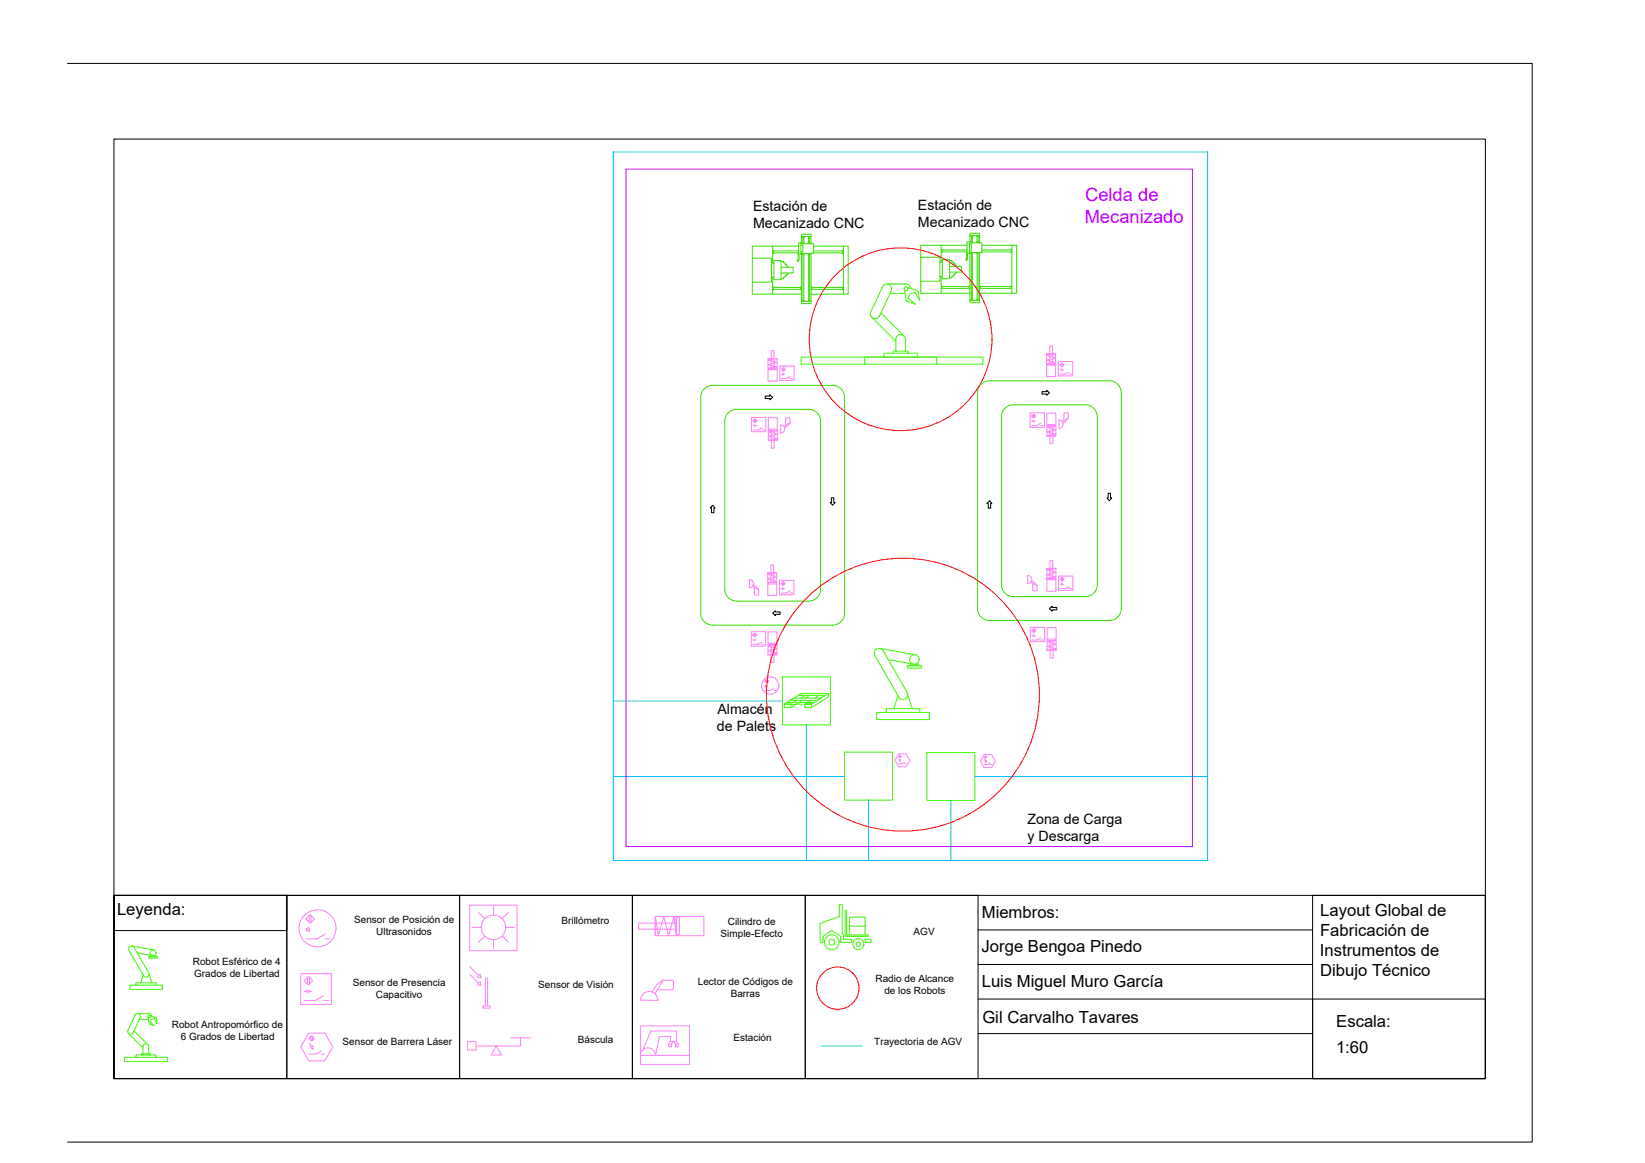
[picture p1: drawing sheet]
<svg xmlns="http://www.w3.org/2000/svg" width="420mm" height="297mm" viewBox="0 0 420 297" stroke-linecap="round" stroke-linejoin="round" font-family="sans-serif">
<!-- layer: Robots -->
<g fill="none" stroke="#3fff00" stroke-width=".26">
<path d="M222.4 79.6a1.22 1.22 0 0 0 .6 1.7 1.22 1.22 0 0 0 1.6-.6M222.4 79.6l3-6.4a1.22 1.22 0 0 1 1.6-.5 1.22 1.22 0 0 1 .6 1.6l-2.9 6.4M225 79.9l5.9 5.9M226.5 72.5h4.9a1.22 1.22 0 0 1 1.2 1.2M227.3 75h3.8M231.6 73.3l2.9 1 .4 2.5-1.2-2.2-1.2 .5-.6 1 1.9 1.6-2.3-.8-.6-3M220.9 93h-16.3v-1.8h46.4v1.8h-11.8M222.7 81l6.1 6.2M224.7 80.7h.1M225.8 91.2h-4.9v1.8h18.3v-1.8h-4.9M228.2 89.7h3.7v.5h-3.7zM228.2 90.2h-2.4v1h8.5v-1h-2.4"/>
<path d="M231.2 86.6a1.22 1.22 0 0 0-1.2-1.2 1.22 1.22 0 0 0-1.2 1.2v3.1M231.3 86.7v3M224.7 165.6l9.1 1.6M225.6 166.2a1.22 1.22 0 0 0-1.7-.4 1.22 1.22 0 0 0-.4 1.6l6.1 10.6a1.22 1.22 0 0 0 1.6 .5 1.22 1.22 0 0 0 .5-1.7l-6.1-10.6M226.9 168.5l6.4 1.1M229.3 177.7l-1 3.3M231.5 176.6h.1M231.7 170h3.7v.6h-3.7zM231.9 177.4l1.1 3.6M232.3 170l.4-.3h1.7l.4 .3M226.4 181h8.5v1h-8.5zM226.4 182h-2.5v1.8h13.5v-1.8h-2.5"/>
<circle cx="231.4" cy="73.8" r=".5"/>
<circle cx="233.5" cy="168.4" r="1.22"/>
</g>
<!-- layer: Maquina -->
<g fill="none" stroke="#37dd00" stroke-width=".26">
<path d="M192.2 65.9h4.9v6.2h-4.9M197.1 67.1h.6v3.7h-.6M197.4 73.3h.2v.7h-.2M197.4 64h.2v.7h-.2M197.4 62.9v4.2M197.4 70.8v4.3M197.6 73.4h6.9M197.6 73.9h6.9M197.6 64.1h6.4M197.6 64.6h6.3M197.7 67.1v-.6h1.8v4.9h-1.8v-.6M199.5 66.8h.6v.3h.4v.4h.4v.4h.3v.4"/>
<path d="M199.5 68.3h3.1v1.4h-3.1M201.2 69.7v.4h-.3v.4h-.4v.3h-.4v.4h-.6M203.7 66.5l.2-.1-.2 .3zM203.8 66.5h.1M203.9 66.6h.1M204 62.9h-11.8v12.2h12.5M204 64.5l-.2 2M204.1 64.9v1.5l-.2 .2M204.6 62.3v-.3h-.6v2.9h.6v-.2M204.6 62.6h.5v1.7h-.5M204.7 62.3v-2.5h2.5v2.5M204.7 64.7v12.9h2.5v-12.9"/>
<path d="M204.7 73.3h-.2v.7h.2M204.7 62.3l-.1 2.4h3.2v-2.4h-.6M204.7 76.9h2.5M204.7 62.3h2.5M204.7 60.4h2.5M205 62.3v-.3h.4v.3M205 60.4v.3h.4v-.3M205 76.9v-.2h.4v.2M205 64.7v.2h.4v-.2M205.1 60.7v1.3M205.1 64.9v11.8M205.3 60.7v1.3"/>
<path d="M205.3 64.9v11.8M206.4 62.3v-.3h.5v.3M206.4 60.4v.3h.5v-.3M206.4 76.9v-.2h.5v.2M206.4 64.7v.2h.5v-.2M206.5 60.7v1.3M206.5 64.9v11.8M206.8 60.7v1.3M206.8 64.9v11.8M207.2 73.3h.2v.7h-.2M207.4 73.4h7.8M207.4 73.9h7.8"/>
<path d="M207.8 62.9h8.8v12.2h-9.4M207.8 64.1h7.4M207.8 64.6h7.4M215.4 73.3h-.2v.7h.2M215.4 64h-.2v.7h.2M215.4 62.9v12.2M235.2 65.7h4.9v6.1h-4.9M240.1 66.9h.6v3.7h-.6M240.4 73h.2v.8h-.2M240.4 63.7h.2v.8h-.2M240.4 62.6v4.3M240.4 70.6v4.3"/>
<path d="M240.6 73.2h6.9M240.6 73.7h6.9M240.6 63.9h6.4M240.6 64.3h6.3M240.7 66.9v-.6h1.8v4.9h-1.8v-.6M242.5 66.5h.6v.4h.4v.4h.4v.3h.3v.4M242.5 68h3.1v1.5h-3.1M244.2 69.5v.4h-.3v.3h-.4v.4h-.4v.4h-.6M246.8 66.3l.2-.1-.3 .3zM246.8 66.3h.1M246.9 66.4h.1M247 62.6h-11.8v12.3h12.5"/>
<path d="M247 64.2l-.2 2.1M247.1 64.7v1.5l-.2 .2M247.6 62v-.2h-.6v2.9h.6v-.2M247.6 62.4h.5v1.7h-.5M247.7 62v-2.4h2.5v2.4M247.7 64.5v12.8h2.5v-12.8M247.7 73h-.2v.8h.2M247.7 62l-.1 2.5h3.2v-2.5h-.6M247.7 76.7h2.5M247.7 62h2.5M247.7 60.2h2.5M248 62v-.2h.5v.2"/>
<path d="M248 60.2v.2h.5v-.2M248 76.7v-.2h.5v.2M248 64.5v.2h.5v-.2M248.1 60.4v1.4M248.1 64.7v11.8M248.3 60.4v1.4M248.3 64.7v11.8M249.4 62v-.2h.5v.2M249.4 60.2v.2h.5v-.2M249.4 76.7v-.2h.5v.2M249.4 64.5v.2h.5v-.2M249.6 60.4v1.4"/>
<path d="M249.6 64.7v11.8M249.8 60.4v1.4M249.8 64.7v11.8M250.2 73h.2v.8h-.2M250.4 73.2h7.8M250.4 73.7h7.8M250.8 62.6h8.9v12.3h-9.5M250.8 63.9h7.4M250.8 64.3h7.4M258.4 73h-.2v.8h.2M258.4 63.7h-.2v.8h.2M258.4 62.6v12.3"/>
<path d="M252.7 97.3a3.1 3.1 0 0 0-3 3v55.1a3.1 3.1 0 0 0 3 3.1h30.6a3.1 3.1 0 0 0 3.1-3.1v-55.1a3.1 3.1 0 0 0-3.1-3M252.7 97.3h30.6M206.5 104.5a3.1 3.1 0 0 1 3.1 3.1v42.9M206.5 104.5h-18.3a3.1 3.1 0 0 0-3.1 3.1v42.9M215.7 101.5a3.1 3.1 0 0 0-3-3.1h-30.7a3 3 0 0 0-3 3.1v55.1a3.1 3.1 0 0 0 3 3.1h30.7a3.1 3.1 0 0 0 3-3.1M215.7 101.5v55.1M280.3 106.5a3.1 3.1 0 0 0-3.1-3.1h-18.4a3.1 3.1 0 0 0-3 3.1v42.8M280.3 106.5v42.8M185.1 150.5a3.1 3.1 0 0 0 3.1 3M188.2 153.5h18.3M209.6 150.5a3.1 3.1 0 0 1-3.1 3M255.8 149.3a3.1 3.1 0 0 0 3 3.1"/>
<path d="M258.8 152.4h18.4M280.3 149.3a3.1 3.1 0 0 1-3.1 3.1"/>
<circle cx="203.8" cy="66.6" r=".03"/>
<circle cx="246.8" cy="66.3" r=".03"/>
</g>
<!-- layer: Almacenaje -->
<g fill="none" stroke="#3fff00" stroke-width=".26">
<path d="M199.9 172.9h12.2v12.2h-12.2zM200.3 179.9l4.4-2.8h6.9l-4.4 2.8h-1.6v.8h1.6v-.8h-1.6v.8M201.1 179.4h6.9M201.9 178.9h6.9M202.9 178.3h6.9M203.6 178.9l-.9 .5M204 177.6h6.9M205 178.9l-3 1.8M205.6 177.6l-1.1 .7M206.4 177.6v.4l-.5 .3M207.2 178.9l-.9 .5M207.2 179.9h-6.9v.8h1.7v-.8h-1.7v.8"/>
<path d="M209.2 177.6l-1.1 .7M211.6 177.1v.9l-4.4 2.7M215.7 192.1h12.3v12.2h-12.3zM236.7 192.2h12.3v12.2h-12.3z"/>
</g>
<!-- layer: Texto2 -->
<path d="M195.4 101.2h1.3v-.3l.7 .6-.7 .6v-.3h-1.3zM266.1 100h1.3v-.3l.6 .6-.6 .6v-.3h-1.3zM182 129.1l.6 .6h-.2v1.3h-.7v-1.3h-.3zM212.3 127.1h.7v1.3h.3l-.6 .7-.7-.7h.3zM252.7 127.9l.6 .7h-.3v1.2h-.6v-1.2h-.3zM283 126h.7v1.2h.3l-.7 .7-.6-.7h.3zM197.4 156.6l.6-.6v.3h1.3v.6h-1.3v.3zM268 155.4l.7-.6v.4h1.2v.6h-1.2v.3z" fill="none" stroke="#000" stroke-width=".26"/>
<!-- layer: Sensores -->
<g fill="none" stroke="#ff7fff" stroke-width=".26">
<path d="M196.2 91.6h2.3v5.8h-2.3zM196.2 91.6h2.3zM197 94.1v-4.5h.7v4.5M198.5 91.6l-2.3 .3 2.3 .7-2.3 .6 2.3 .6-2.2 .3h2v.3h-2v-.3h2M199.2 93.5h3.6v3.7h-3.6zM199.6 95.6h.3M199.9 95.4v.4M200 93.9v.8M200.1 93.8l.5 .5-.5 .5-.5-.5zM200.2 95.4v.4M200.2 95.6h.3M200.2 93.9v.8"/>
<path d="M201.9 96.2l-1 .5h-1.3M201.9 96.7h.6M267.3 90.4h2.3v5.8h-2.3zM267.3 90.4h2.3zM268.1 92.9v-4.5h.7v4.5M269.6 90.4l-2.3 .4 2.3 .6-2.3 .6 2.3 .6-2.1 .3h2v.4h-2v-.4h2M270.3 92.3h3.7v3.7h-3.7zM270.7 94.4h.4M271.1 94.3v.3M271.1 92.8v.8M271.3 92.6l.5 .6-.5 .5-.6-.5zM271.3 94.4h.3"/>
<path d="M271.3 94.3v.3M271.4 92.8v.8M273 95l-.9 .5h-1.4M273 95.5h.7M191.9 106.6h3.7v3.7h-3.7zM192.3 107.4l.6-.5 .5 .5-.5 .6zM192.4 108.7h.3M192.7 108.5v.4M192.7 107v.8M192.9 108.5v.4M192.9 108.7h.3M193 107v.8"/>
<path d="M194.6 109.3l-.9 .5h-1.3M194.6 109.8h.7M196.2 106.7h2.3v5.8h-2.3zM196.2 112.5h2.3zM196.4 110h2v-.4h-2v.4h2l-2.2 .3 2.3 .6-2.3 .6 2.3 .6-2.3 .4M197 110v4.5h.7v-4.5M199.4 108.5a1.05 1.05 0 0 1 1 1.1 1.05 1.05 0 0 1-1 1M199.4 108.6v2M201.8 106.9l-.2-.2-.9 .1v1.8M201.8 108l-.7 .8-.7 .5M201.8 108l-1.6 .9M201.8 106.9v1.1"/>
<path d="M263.1 105.5h3.7v3.6h-3.7zM263.5 106.3l.5-.5 .5 .5-.5 .5zM263.5 107.6h.3M263.8 107.4v.3M263.9 105.9v.8M264.1 107.6h.3M264.1 107.4v.3M264.1 105.9v.8M265.8 108.1l-1 .6h-1.3M265.8 108.7h.6M267.4 105.5h2.3v5.8h-2.3zM267.4 111.3h2.3z"/>
<path d="M267.5 108.8h2.1v-.3h-2.1v.3h2.1l-2.2 .3 2.3 .6-2.3 .6 2.3 .7-2.3 .3M268.2 108.8v4.5h.7v-4.5M270.5 107.3a1.05 1.05 0 0 1 1 1 1.05 1.05 0 0 1-1 1.1v-2.1M272.7 105.5l.2 .2v1M272.7 105.5h-.9l-.1 1.9M272.9 106.7l-.7 .8-.7 .5M272.9 106.7l-1.6 1M191.4 148a1.05 1.05 0 0 1 1 1.1 1.05 1.05 0 0 1-1 1v-2.1M192.2 149.8l1.6 .9M192.4 149.4l.5 .3M192.7 150.1v1.6l.2 .2M192.9 149.7l.9 1"/>
<path d="M192.9 152h.7M193.8 150.7v1l-.2 .2M196.1 146.3h2.3v5.8h-2.3zM196.1 146.3h2.3zM196.9 148.8v-4.5h.7v4.5M198.4 146.3l-2.3 .4 2.3 .6-2.3 .6 2.3 .6-2.2 .3h2.1v.4h-2.1v-.4h2.1M199.1 148.2h3.7v3.7h-3.7zM199.5 149.1l.5-.6 .6 .6-.6 .5zM199.5 150.3h.4M199.9 150.2v.3M199.9 148.7v.8M200.1 150.3h.3"/>
<path d="M200.1 150.2v.3M200.2 148.7v.8M201.8 150.9l-.9 .5h-1.4M201.8 151.4h.7M262.5 147a1.05 1.05 0 0 1 1 1 1.05 1.05 0 0 1-1 1.1zM263.3 148.7l1.6 .9v1.1M263.5 148.3l.5 .3M263.8 149v1.8l.9 .1 .2-.2M264 148.6l.9 1M267.4 145.2h2.3v5.8h-2.3zM267.4 145.2h2.3zM268.2 147.7v-4.5h.7v4.5"/>
<path d="M269.7 145.2l-2.3 .4 2.3 .6-2.3 .6 2.3 .6-2.2 .3h2v.4h-2v-.4h2M270.4 147.1h3.6v3.7h-3.6zM270.8 148l.5-.6 .5 .6-.5 .5zM270.8 149.2h.3M271.1 149.1v.3M271.2 147.6v.8M271.4 149.1v.3M271.4 149.2h.3M271.4 147.6v.8M273.1 149.8l-1 .5h-1.3M273.1 150.3h.6M191.9 161.4h3.6v3.6h-3.6z"/>
<path d="M192.3 163.4h.3M192.6 163.3v.3M192.7 161.8v.8M192.8 161.6l.5 .6-.5 .5-.5-.5zM192.8 163.4h.4M192.8 163.3v.3M192.9 161.8v.8M194.6 164l-1 .5h-1.3M194.6 164.5h.6M195.3 174l.6-.5 .5 .5-.5 .5zM195.4 175.1v.3M195.5 175.1v.3"/>
<path d="M195.6 175l.2 .2-.2 .3M195.7 173.6v.8M196 173.6v.8M196.2 161.4h2.3v5.8h-2.3zM196.2 167.2h2.3zM196.3 164.7h2v-.4h-2v.4h2l-2.1 .3 2.3 .6-2.3 .6 2.3 .6-2.3 .4M197 164.7v4.5h.7v-4.5M197.7 175.8l-1 .6h-1.3M197.7 176.4h.6M263.1 160.2h3.7v3.7h-3.7zM263.5 161.1l.6-.6 .5 .6-.5 .5zM263.6 162.3h.3"/>
<path d="M263.9 162.2v.3M263.9 160.7v.8M264.1 162.2v.3M264.1 162.3h.4M264.2 160.7v.8M265.9 162.9l-1 .5h-1.3M265.9 163.4h.6M267.4 160.3h2.3v5.8h-2.3zM267.4 166.1h2.3zM267.6 163.6h2v-.4h-2v.4h2l-2.2 .3 2.3 .6-2.3 .6 2.3 .6-2.3 .4M268.2 163.6v4.5h.7v-4.5M229.5 193.2l.4-.3 .3 .3-.3 .3z"/>
<path d="M229.5 192.6h1.9l1 1.6-1 1.7h-1.9l-.9-1.7zM229.6 194.1l.4 .4M229.6 193.8l.4 .3M229.8 192.9v.6M229.9 194.5l.1-.1 .1 .1zM229.9 192.9v.6M230 194.1l.1 .1h-.2zM231 194.7l-.6 .4h-.8M231 195.1h.4M251.4 192.7h1.9l.9 1.7-.9 1.6h-1.9l-1-1.6zM251.4 194.3l.4 .3M251.4 194l.4 .3"/>
<path d="M251.6 193.1v.5M251.7 193l.3 .4-.3 .3-.3-.3zM251.7 194.4l.2-.1zM251.7 194.7l.2-.1zM251.8 193.1v.5M252.8 194.9l-.6 .3h-.8M252.8 195.2h.5"/>
<circle cx="196.7" cy="175.1" r="2.21"/>
</g>
<!-- layer: TrayectAGV -->
<path d="M156.6 38.8h151.8v181h-151.8zM156.6 179h43.3M156.6 198.3h59.1M206 185.1v34.7M249 198.3h59.4M221.8 204.3v15.5M242.9 204.4v15.4" fill="none" stroke="#00bfff" stroke-width=".26"/>
<!-- layer: Radio -->
<g fill="none" stroke="#f00" stroke-width=".26">
<circle cx="230" cy="86.6" r="23.3"/>
<circle cx="230.6" cy="177.4" r="34.9"/>
</g>
<!-- layer: Celdas -->
<path d="M159.9 43.2h144.7v173h-144.7z" fill="none" stroke="#bf00ff" stroke-width=".26"/>
<!-- layer: 0 -->
<path d="M17.3 16.2h374.1v275.5h-374.1" fill="none" stroke="#000" stroke-width=".26"/>
<!-- layer: Title Block -->
<g fill="none" stroke="#000" stroke-width=".26">
<path d="M29.1 35.5h350.3v240h-350.3h350.3v-46.8h-350.3v46.8zM29.1 228.7h44.2v46.8h-44.2zM29.1 228.7h44.2v9h-44.2zM73.3 228.7h44.1v46.8h-44.1zM117.4 228.7h44.1v46.8h-44.1zM161.5 228.7h44.2v46.8h-44.2zM205.7 228.7h44.1v46.8h-44.1zM249.8 237.5h85.5M335.3 228.7h44.1v46.8h-44.1zM249.8 246.3h85.5M249.8 255.2h85.5M335.3 255.2h44.1v20.3h-44.1z"/>
<path d="M249.8 264h85.5"/>
</g>
<g fill="none" stroke="#3fff00" stroke-width=".26">
<path d="M209.5 235.9l4.9-1.8v-3h.7v7.4l.4 .2v1.2h2.1v.8h-2.9v-1.5l-2.3-1.6-2.2 1.6v1.5h-.7zM215.9 232.6h.4v6.2h5.4v.4h-5.8zM217 238.8v-2.3h4v2.3M217 236.5v-2.2h4v2.2M221 239.9h1.5v.8h-1.5zM33.7 241.6l5.6 1M34.2 242a.75 .75 0 0 0-1-.3 .75 .75 0 0 0-.3 1l3.8 6.5a.75 .75 0 0 0 1 .3 .75 .75 0 0 0 .3-1.1l-3.8-6.4M34.7 251h5.3v.6h-5.3zM34.7 251.6h-1.5v1.1h8.2v-1.1h-1.4M35.1 243.4l3.9 .7M35.1 258.9h3a.73 .73 0 0 1 .7 .7M35.8 259.9a.72 .72 0 0 0-.4-.9 .72 .72 0 0 0-.9 .3l-1.8 3.8a.73 .73 0 0 0 .3 1 .73 .73 0 0 0 1-.4"/>
<path d="M35.8 259.9l-1.8 3.9M36.6 249l-.7 2M37.9 248.3h.1M38 244.3h2.2v.4h-2.2zM38.1 248.8l.7 2.2M38.2 259.4l1.7 .6 .3 1.4-.8-1.3-.7 .3-.3 .6 1.1 1-1.4-.5-.3-1.8M38.6 244.1l-.2 .2M38.6 244.1h1l.3 .2M32.9 264l3.6 3.6M34 263.8h.1M34.2 263.3l3.6 3.5M34.7 270h-2.9v1.1h10.9v-1.1h-2.9"/>
<path d="M35.6 260.4h2.3M36.2 269.2h2.2v.3h-2.2zM36.2 269.5h-1.5v.5h5.1v-.5h-1.4M36.5 269.2v-1.9a.73 .73 0 0 1 .7-.7 .73 .73 0 0 1 .8 .7v1.9"/>
<circle cx="38.1" cy="259.6" r=".29"/>
<circle cx="39.1" cy="243.3" r=".75"/>
<circle cx="212.5" cy="240.7" r="1.89"/>
<circle cx="212.5" cy="240.7" r=".75"/>
<circle cx="219.3" cy="241.1" r="1.41"/>
<circle cx="219.3" cy="241.1" r=".56"/>
</g>
<g fill="none" stroke="#ff7fff" stroke-width=".26">
<path d="M78.1 237.2l.2 .2-.2 .3M78.4 237l.3 .4-.3 .4M78.8 236.9l.3 .5-.3 .6M79 233.8v1.8M79.2 233.6l1.1 1.1-1.1 1.1-1.1-1.1zM79.5 233.8v1.8M83 238.6l-2 1.2h-2.9M83 239.8h1.4M120 231.2h12v11.6h-12zM120.7 236.9h2.2M122.3 233l1.5 1.6M123.8 239.1l-1.5 1.5"/>
<path d="M126 231.5v2.2M126 240v2.2M128.3 239.1l1.6 1.5M129.2 236.9h2.2M129.9 233l-1.6 1.6M167.4 234.1h12.4v4.9h-12.4zM167.4 234.1v4.9zM167.4 234.1l.8 4.9 1.3-4.9 1.3 4.9 1.3-4.9 .6 4.6v-4.3h.8v4.3h-.8v-4.3M172.7 235.8h-9.6v1.5h9.6M76.8 248.7h7.8v7.8h-7.8zM77.7 253.2h.7M78.4 252.8v.8"/>
<path d="M78.5 249.6v1.7M78.8 249.4l1.1 1.1-1.1 1.1-1.1-1.1zM78.9 253.2h.7M78.9 252.8v.8M79 249.6v1.7M82.6 254.4l-2.1 1.1h-2.8M82.6 255.5h1.4M120 248.9l2.2 2.2M120 246.9l2.2 2.3M121.9 249.5l.7-.7 .3 1zM122.6 250.8l.3 .9-1-.2zM124 249.9h.5v7h-.5z"/>
<path d="M124 256.9h-.6v.6h1.7v-.6h-.6M167.9 252.8h3.7M168 255.5a2.21 2.21 0 0 0-2.2-2.3 2.21 2.21 0 0 0-2.2 2.2l4.4 .1M169.4 250.4h2.4l.2 .4v1.6M169.4 250.4l-2.1 3.4M169.4 250.4l-1.6 1.1-1.3 1.9M172 252.4l-.5 .4M78.8 263.9h4.2l2 3.5-2 3.6h-4.2l-2-3.6zM78.9 265.2l.7-.7 .7 .7-.7 .7zM79 267.1l.8 .8M79 266.5l.8 .7M79.4 264.7v1.1"/>
<path d="M79.7 267.4l.2-.3 .1 .3zM79.7 268l.2-.2 .1 .3zM79.8 264.7v1.1M82 268.5l-1.3 .7h-1.8M82 269.2h.9M119.4 266h2.2v2.2h-2.2zM130.4 265.1h5.2M133 265.1v2h-6.2l1.3 2.4h-2.7l1.4-2.4h-5.2M170.8 266.9h.1M171.2 266v-1.3h-2.8l-1 4.8a1.92 1.92 0 0 0-1.9-1.9 1.92 1.92 0 0 0-1.9 2v-7.6h12.5v9.9h-12.5v-2.3h12.5M171.2 266h1.6M171.2 266a1.21 1.21 0 0 0-.3 1.4h.7a.62 .62 0 0 1 0-.9 .62 .62 0 0 1 .9 0 .62 .62 0 0 1 0 .9h.6"/>
<path d="M171.4 266.9h.1M172.6 266.9h.1M172.8 266a1.2 1.2 0 0 1 .3 1.4M172.8 266v-2.7h-6.5l-2.1 4.9"/>
<circle cx="81.1" cy="237.1" r="4.7"/>
<circle cx="126" cy="236.8" r="3.1"/>
</g>
<circle cx="214" cy="252.4" r="5.4" fill="none" stroke="#f00" stroke-width=".26"/>
<path d="M209.7 267.1h10.5" fill="none" stroke="#0ff" stroke-width=".26"/>
<g font-size="4.7" fill="#bf00ff">
<text x="277.2" y="51.3">Celda de</text>
<text x="277.1" y="56.9">Mecanizado</text>
</g>
<g font-size="4.3">
<text x="29.9" y="233.8">Leyenda:</text>
<text x="337.2" y="234">Layout Global de</text>
<text x="250.8" y="234.5">Miembros:</text>
<text x="337.2" y="239.1">Fabricación de</text>
<text x="250.7" y="243.2">Jorge Bengoa Pinedo</text>
<text x="337.1" y="244.2">Instrumentos de</text>
<text x="337.2" y="249.3">Dibujo Técnico</text>
<text x="250.8" y="252.1">Luis Miguel Muro García</text>
<text x="250.9" y="261.2">Gil Carvalho Tavares</text>
<text x="341.3" y="262.4">Escala:</text>
<text x="341.2" y="269">1:60</text>
</g>
<g font-size="3.6">
<text x="192.3" y="53.9">Estación de</text>
<text x="234.4" y="53.6">Estación de</text>
<text x="192.4" y="58.3">Mecanizado CNC</text>
<text x="234.5" y="57.9">Mecanizado CNC</text>
<text x="183.2" y="182.4">Almacén</text>
<text x="183.1" y="186.8">de Palets</text>
<text x="262.4" y="210.4">Zona de Carga</text>
<text x="262.4" y="214.7">y Descarga</text>
</g>
<g font-size="2.6">
<text x="90.5" y="235.9">Sensor de Posición de</text>
<text x="96.1" y="238.9">Ultrasonidos</text>
<text x="143.4" y="235.9">Brillómetro</text>
<text x="184.1" y="239.4">Simple-Efecto</text>
<text x="185.9" y="236.3">Cilindro de</text>
<text x="233.3" y="238.8">AGV</text>
<text x="49.3" y="246.4">Robot Esférico de 4</text>
<text x="49.6" y="249.5">Grados de Libertad</text>
<text x="90.1" y="251.8">Sensor de Presencia</text>
<text x="178.2" y="251.5">Lector de Códigos de</text>
<text x="223.6" y="250.8">Radio de Alcance</text>
<text x="96" y="254.8">Capacitivo</text>
<text x="137.5" y="252.5">Sensor de Visión</text>
<text x="186.6" y="254.6">Barras</text>
<text x="225.9" y="253.9">de los Robots</text>
<text x="43.9" y="262.5">Robot Antropomórfico de</text>
<text x="46.2" y="265.6">6 Grados de Libertad</text>
<text x="87.5" y="266.9">Sensor de Barrera Láser</text>
<text x="147.6" y="266.5">Báscula</text>
<text x="187.3" y="266">Estación</text>
<text x="223.3" y="266.8">Trayectoria de AGV</text>
</g>
</svg>
